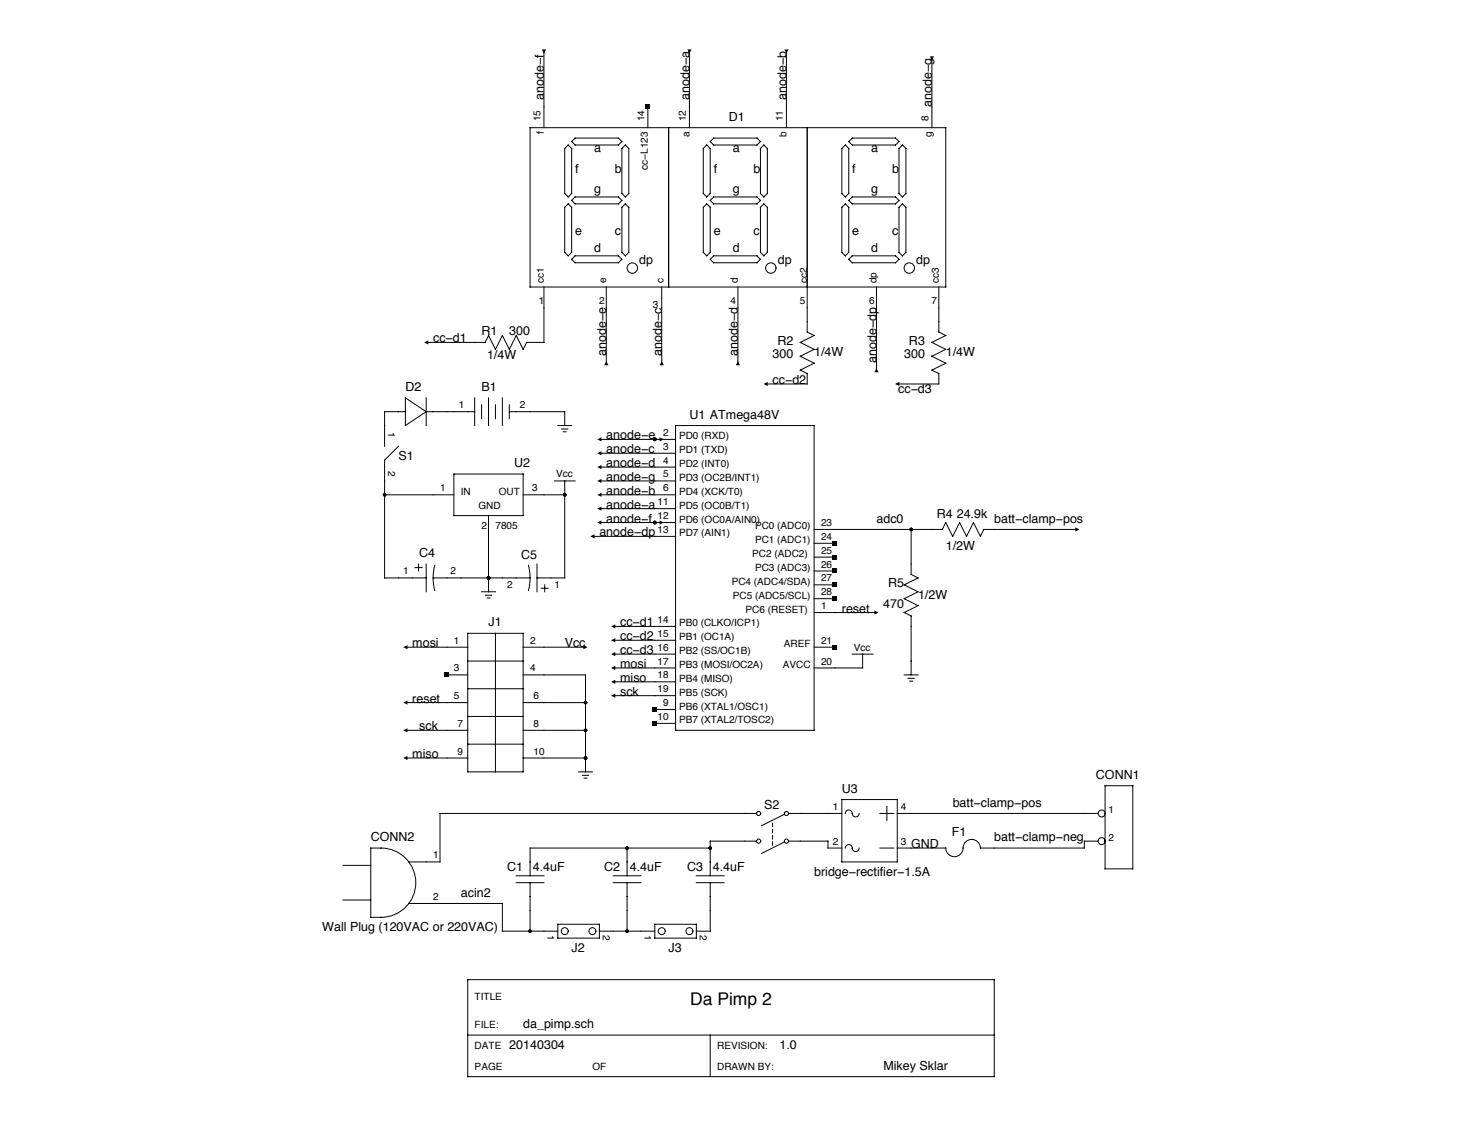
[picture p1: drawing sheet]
<svg xmlns="http://www.w3.org/2000/svg" width="279mm" height="216mm" viewBox="0 0 279 216" stroke-linecap="round" stroke-linejoin="round" font-family="sans-serif">
<g fill="none" stroke="#000" stroke-width=".19">
<path d="M104.1 9.9v14.5M131.9 9.9v14.5M150.5 9.9v14.5M178.3 11.2v13.2M101.4 24.4h79.6v30.5h-79.6zM108.7 27.8l.7 .6v8.6l-.7 .7-.6-.7v-8.6zM108.7 39l.7 .7v8.6l-.7 .7-.6-.7v-8.6zM109.4 38.4l.7-.7h8.2l.7 .7-.7 .6h-8.2zM109.4 27.1l.7-.7h8.2l.7 .7-.7 .7h-8.2zM119 28.4l.7-.6 .6 .6v8.6l-.6 .7-.7-.7zM119.7 39l.6 .7v8.6l-.6 .7-.7-.7v-8.6zM124 20.5v3.9"/>
<path d="M128 24.4v30.5M134.6 28.4l.6-.6 .7 .6v8.6l-.7 .7-.6-.7zM135.2 39l.7 .7v8.6l-.7 .7-.6-.7v-8.6zM135.9 38.4l.7-.7h8.3l.6 .7-.6 .6h-8.3zM135.9 27.1l.7-.7h8.3l.6 .7-.6 .7h-8.3zM145.5 28.4l.7-.6 .7 .6v8.6l-.7 .7-.7-.7zM146.2 39l.7 .7v8.6l-.7 .7-.7-.7v-8.6zM154.5 24.4v39.2l1.3 .6-2.7 1.3 2.7 1.4-2.7 1.3 2.7 1.3-2.7 1.3M161.1 28.4l.7-.6 .6 .6v8.6l-.6 .7-.7-.7zM161.1 39.7l.7-.7 .6 .7v8.6l-.6 .7-.7-.7zM163.1 37.7h8.3l.6 .7-.6 .6h-8.3l-.7-.6zM163.1 26.4h8.3l.6 .7-.6 .7h-8.3l-.7-.7z"/>
<path d="M172 39.7l.7-.7 .7 .7v8.6l-.7 .7-.7-.7zM172 28.4l.7-.6 .7 .6v8.6l-.7 .7-.7-.7zM104.1 54.9v10.6h-3.3l-.7 1.4-1.3-2.7-1.3 2.7-1.4-2.7-1.3 2.7-1.3-2.7-.7 1.3M109.4 49.6l.7-.6h8.2l.7 .6-.7 .7h-8.2zM116 54.9v14.6M126.6 54.9v14.6M135.9 49.6l.7-.6h8.3l.6 .6-.6 .7h-8.3zM141.2 54.9v14.6M163.1 49h8.3l.6 .6-.6 .7h-8.3l-.7-.7zM167.7 54.9v15.9M179.7 54.9v8.7l1.3 .6-2.7 1.3 2.7 1.4-2.7 1.3 2.7 1.3-2.7 1.3M77.6 78.8h-4v6.6"/>
<path d="M77.6 76.1l4 2.7-4 2.6zM81.6 78.8h9.2M81.6 65.5h11.3M81.6 76.1v5.3M90.8 76.1v5.3M92.2 77.5v2.6M93.5 76.1v5.3M94.8 77.5v2.6M96.1 76.1v5.3M97.5 78.8h10.6v2.6M97.5 77.5v2.6M153.1 70.8l1.4 .7"/>
<path d="M154.5 71.5v2h-8M178.3 70.8l1.4 .7M179.7 71.5v2h-8M73.6 94.7h13.3M76.3 85.4l-2.7 2.7v22.5h8M86.9 90.7h13.2v8h-13.2zM93.5 98.7v14.6M100.1 94.7h8M106.1 92.1h4M106.7 81.4h2.7M107.5 82.1h1.2M107.8 82.6h.5"/>
<path d="M108.1 92.1v18.5h-5.3M114.7 94.7h14.6M114.7 84.1h14.6M114.7 86.8h14.6M114.7 89.4h14.6M114.7 92.1h14.6M114.7 97.4h14.6M129.3 81.4h26.5v58.4h-26.5zM79.4 108.6h1.4M80.1 108v1.3M81.6 108v5.3M82.9 110.6h18.5"/>
<path d="M83.2 108.2a9.3 9.3 0 0 0 0 4.8M92.2 113.3h2.6M92.9 113.9h1.2M93.2 114.5h.6M101.1 108.2a9.3 9.3 0 0 1 0 4.8M102.8 108v5.3M103.6 112.6h1.3M104.2 111.9v1.4M113.4 102.7h15.9M114.7 100h14.6M117.4 119.9h11.9M155.8 117.2h11.9"/>
<path d="M155.8 101.3h24.5l.7-1.3 1.3 2.7 1.3-2.7 1.4 2.7 1.3-2.7 1.3 2.7M155.8 104h4M155.8 106.6h4M155.8 109.3h4M155.8 111.9h4M155.8 114.6h4M173 117.2l1.4 .7v11.3M174.4 101.3v8.7l1.3 .6-2.7 1.3 2.7 1.4-2.7 1.3 2.7 1.3-2.7 1.3M206.2 101.3h-17.9l-.7 1.4M77.6 123.9h11.9M77.6 139.8h11.9M77.6 134.5h11.9"/>
<path d="M85.5 129.2h4M89.5 121.2h10.6v26.5h-10.6zM89.5 131.8h10.6M89.5 137.1h10.6M89.5 126.5h10.6M94.8 121.2v26.5M100.1 123.9h11.9M100.1 139.8h11.9M100.1 129.2h11.9v18.5M100.1 134.5h11.9M117.4 127.9h11.9M117.4 122.5h11.9"/>
<path d="M117.4 125.2h11.9M117.4 130.5h11.9M117.4 133.2h11.9M125.3 135.8h4M125.3 138.5h4M155.8 123.9h4M163.1 125.2h4M165.1 125.2v2.7h-9.3M173 129.2h2.7M173.8 129.8h1.2M174.1 130.4h.5M77.6 145.1h11.9"/>
<path d="M89.5 142.4h10.6M100.1 145.1h11.9M110.7 147.7h2.7M111.5 148.4h1.1M111.8 148.9h.5M144.8 155.7h-60.6v9.3h-6M147.8 157.5v.7M147.8 158.7v.7M147.8 159.9v.7M150.1 155.9l-4.4 2.2M150.9 155.7h10.2M161.1 153h10.6v12h-10.6z"/>
<path d="M161.8 155.7a.71 .71 0 0 1 .8-.7 .71 .71 0 0 1 .5 .9 .66 .66 0 0 0 .8 .4 .66 .66 0 0 0 .5-.6M168.4 155.7h2.6M169.7 154.4v2.6M171.7 155.7h38.5M211.5 150.4h5.3v15.9h-5.3zM65.6 165.6h5.4M65.6 172.3h5.4M71 162.3a8.6 8.6 0 0 1 5.5 1.1 6.6 6.6 0 0 1 2.8 7.4 6.6 6.6 0 0 1-6.4 4.8h-1.9zM78.2 172.9h17.9v5.3h10.6M98.8 168.9h5.3M98.8 167.6h5.3M101.4 168.9v9.3"/>
<path d="M106.7 176.9h8v2.7h-8zM114.7 178.2h10.6M117.4 168.9h5.3M117.4 167.6h5.3M120 162.3v5.3M120 168.9v9.3M125.3 176.9h8v2.7h-8zM133.3 168.9h5.3M133.3 167.6h5.3M135.9 168.9v9.3h-2.6M135.9 162.3h-34.5v5.3M144.8 161h-8.9v6.6"/>
<path d="M147.8 161.1v.7M150.1 161.2l-4.4 2.2M150.9 161h7.6v1.3h2.6M161.8 162.3a.71 .71 0 0 1 .8-.6 .71 .71 0 0 1 .5 .9 .66 .66 0 0 0 .8 .4 .66 .66 0 0 0 .5-.7M168.4 162.3h2.6M210.2 161h-2.7v1.3h-19.9a1.66 1.66 0 0 0-1.6-1.6 1.66 1.66 0 0 0-1.7 1.6 1.66 1.66 0 0 1-1.7 1.7 1.66 1.66 0 0 1-1.6-1.7h-9.3M89.5 187.5h100.8v18.6h-100.8zM89.5 198.1h100.8M135.9 198.1v8"/>
<circle cx="121" cy="51.3" r=".99"/>
<circle cx="147.5" cy="51.3" r=".99"/>
<circle cx="174" cy="51.3" r=".99"/>
<circle cx="145.2" cy="155.7" r=".4"/>
<circle cx="150.5" cy="155.7" r=".4"/>
<circle cx="210.8" cy="155.7" r=".66"/>
<circle cx="108.1" cy="178.2" r=".66"/>
<circle cx="113.4" cy="178.2" r=".66"/>
<circle cx="126.6" cy="178.2" r=".66"/>
<circle cx="131.9" cy="178.2" r=".66"/>
<circle cx="145.2" cy="161" r=".4"/>
<circle cx="150.5" cy="161" r=".4"/>
<circle cx="210.8" cy="161" r=".66"/>
</g>
<g fill="#000">
<path d="M103.7 9.5h.8l-.4 .8zM131.5 9.5h.8l-.4 .8zM150.1 9.5h.8l-.4 .8zM177.9 10.8h.8l-.4 .8zM123.6 20.1h.8v.8h-.8zM81.2 65.5l.8-.4v.8zM116 69.1l.4 .8h-.8zM126.6 69.1l.4 .8h-.8zM141.2 69.1l.4 .8h-.8zM146.1 73.5l.8-.4v.8zM167.7 70.4l.4 .8h-.8zM171.3 73.5l.8-.4v.8z"/>
<path d="M114.3 84.1l.8-.4v.8zM114.3 86.8l.8-.4v.7zM114.3 89.4l.8-.4v.8zM114.3 92.1l.8-.4v.8zM114.3 94.7l.8-.4v.8zM114.3 97.4l.8-.4v.8zM114.3 100l.8-.4v.8zM126.2 83.7l.8 .4-.8 .4zM113 102.7l.8-.4v.8zM117 119.9l.7-.4v.8zM126.2 99.6l.8 .4-.8 .4zM159.4 103.6h.8v.8h-.8z"/>
<path d="M159.4 106.2h.8v.8h-.8zM159.4 108.9h.8v.8h-.8zM159.4 111.5h.8v.8h-.8zM159.4 114.2h.8v.8h-.8zM167.3 116.8l.8 .4-.8 .4zM205.8 100.9l.8 .4-.8 .4zM77.2 134.5l.8-.4v.8zM77.2 123.9l.8-.4v.8zM77.2 139.8l.8-.4v.8zM85.1 128.8h.8v.8h-.8zM111.7 123.5l.7 .4-.7 .4zM117 122.5l.7-.4v.8z"/>
<path d="M117 125.2l.7-.4v.8zM117 127.9l.7-.4v.7zM117 130.5l.7-.4v.8zM117 133.2l.7-.4v.8zM124.9 135.4h.8v.8h-.8zM124.9 138.1h.8v.8h-.8zM159.4 123.5h.8v.8h-.8zM77.2 145.1l.8-.4v.8z"/>
<circle cx="73.6" cy="94.7" r=".33"/>
<circle cx="108.1" cy="94.7" r=".33"/>
<circle cx="125.3" cy="84.1" r=".33"/>
<circle cx="93.5" cy="110.6" r=".33"/>
<circle cx="125.3" cy="100" r=".33"/>
<circle cx="174.4" cy="101.3" r=".33"/>
<circle cx="112.1" cy="139.8" r=".33"/>
<circle cx="112.1" cy="134.5" r=".33"/>
<circle cx="112.1" cy="145.1" r=".33"/>
<circle cx="101.4" cy="178.2" r=".33"/>
<circle cx="120" cy="178.2" r=".33"/>
<circle cx="120" cy="162.3" r=".33"/>
<circle cx="135.9" cy="162.3" r=".33"/>
</g>
<text font-size="3.4" x="132.1" y="192.4">Da Pimp 2</text>
<g font-size="2.4">
<text x="104.1" y="19.1" transform="rotate(-90 104.1 19.1)">anode−f</text>
<text x="131.9" y="19.1" transform="rotate(-90 131.9 19.1)">anode−a</text>
<text x="139.5" y="23.1">D1</text>
<text x="150.5" y="19.1" transform="rotate(-90 150.5 19.1)">anode−b</text>
<text x="178.3" y="20.5" transform="rotate(-90 178.3 20.5)">anode−g</text>
<text x="113.7" y="29.1">a</text>
<text x="140.2" y="29.1">a</text>
<text x="166.7" y="29.1">a</text>
<text x="110.1" y="33.1">f</text>
<text x="117.7" y="33.1">b</text>
<text x="136.6" y="33.1">f</text>
<text x="144.2" y="33.1">b</text>
<text x="163.1" y="33.1">f</text>
<text x="170.7" y="33.1">b</text>
<text x="113.7" y="37">g</text>
<text x="140.2" y="37">g</text>
<text x="166.7" y="37">g</text>
<text x="110.1" y="45">e</text>
<text x="117.7" y="45">c</text>
<text x="136.6" y="45">e</text>
<text x="144.2" y="45">c</text>
<text x="163.1" y="45">e</text>
<text x="170.7" y="45">c</text>
<text x="113.7" y="48.3">d</text>
<text x="122.3" y="50.6">dp</text>
<text x="140.2" y="48.3">d</text>
<text x="148.8" y="50.6">dp</text>
<text x="166.7" y="48.3">d</text>
<text x="175.4" y="50.6">dp</text>
<text x="82.9" y="65.5">cc−d1</text>
<text x="92.2" y="64.2">R1</text>
<text x="97.5" y="64.2">300</text>
<text x="148.8" y="65.9">R2</text>
<text x="174" y="65.9">R3</text>
<text x="93.2" y="68.6">1/4W</text>
<text x="116" y="68.2" transform="rotate(-90 116 68.2)">anode−e</text>
<text x="126.6" y="68.2" transform="rotate(-90 126.6 68.2)">anode−c</text>
<text x="141.2" y="68.2" transform="rotate(-90 141.2 68.2)">anode−d</text>
<text x="147.8" y="68.6">300</text>
<text x="155.8" y="68.2">1/4W</text>
<text x="167.7" y="69.5" transform="rotate(-90 167.7 69.5)">anode−dp</text>
<text x="173" y="68.6">300</text>
<text x="181" y="68.2">1/4W</text>
<text x="77.6" y="74.8">D2</text>
<text x="92.2" y="74.8">B1</text>
<text x="147.8" y="73.5">cc−d2</text>
<text x="171.9" y="75.2">cc−d3</text>
<text x="131.9" y="80.1">U1 ATmega48V</text>
<text x="76.3" y="88.1">S1</text>
<text x="98.4" y="89.4">U2</text>
<text x="116" y="84.1">anode−e</text>
<text x="116" y="86.8">anode−c</text>
<text x="116" y="89.4">anode−d</text>
<text x="116" y="92.1">anode−g</text>
<text x="116" y="94.7">anode−b</text>
<text x="116" y="97.4">anode−a</text>
<text x="116" y="100">anode−f</text>
<text x="167.7" y="100">adc0</text>
<text x="179.3" y="99.1">R4 24.9k</text>
<text x="190.3" y="100">batt−clamp−pos</text>
<text x="80.2" y="106.6">C4</text>
<text x="99.7" y="107.1">C5</text>
<text x="114.7" y="102.7">anode−dp</text>
<text x="181" y="105.3">1/2W</text>
<text x="170" y="112.3">R5</text>
<text x="93.5" y="119.9">J1</text>
<text x="118.7" y="119.9">cc−d1</text>
<text x="161.1" y="117.2">reset</text>
<text x="169" y="116.3">470</text>
<text x="175.7" y="114.6">1/2W</text>
<text x="78.9" y="123.9">mosi</text>
<text x="108.1" y="123.9">Vcc</text>
<text x="118.7" y="122.5">cc−d2</text>
<text x="118.7" y="125.2">cc−d3</text>
<text x="118.7" y="127.9">mosi</text>
<text x="118.7" y="130.5">miso</text>
<text x="78.9" y="134.5">reset</text>
<text x="118.7" y="133.2">sck</text>
<text x="80.2" y="139.8">sck</text>
<text x="78.9" y="145.1">miso</text>
<text x="209.7" y="149.1">CONN1</text>
<text x="146.2" y="154.8">S2</text>
<text x="161.1" y="151.7">U3</text>
<text x="182.3" y="154.4">batt−clamp−pos</text>
<text x="71" y="161">CONN2</text>
<text x="182.2" y="160.1">F1</text>
<text x="190.3" y="161">batt−clamp−neg</text>
<text x="97.1" y="166.7">C1</text>
<text x="102" y="166.7">4.4uF</text>
<text x="115.6" y="166.7">C2</text>
<text x="120.5" y="166.7">4.4uF</text>
<text x="131.5" y="166.7">C3</text>
<text x="136.4" y="166.7">4.4uF</text>
<text x="155.8" y="167.6">bridge−rectifier−1.5A</text>
<text x="174.4" y="162.3">GND</text>
<text x="88.2" y="171.6">acin2</text>
<text x="61.7" y="178.2">Wall Plug (120VAC or 220VAC)</text>
<text x="109.4" y="182.2">J2</text>
<text x="128" y="182.2">J3</text>
<text x="100.1" y="196.8">da_pimp.sch</text>
<text x="97.5" y="200.8">20140304</text>
<text x="149.2" y="200.8">1.0</text>
<text x="169.1" y="204.7">Mikey Sklar</text>
</g>
<g font-size="1.9">
<text x="103.4" y="23.2" transform="rotate(-90 103.4 23.2)">15</text>
<text x="123.3" y="23.2" transform="rotate(-90 123.3 23.2)">14</text>
<text x="131.3" y="23.2" transform="rotate(-90 131.3 23.2)">12</text>
<text x="149.8" y="23.2" transform="rotate(-90 149.8 23.2)">11</text>
<text x="177.7" y="23.2" transform="rotate(-90 177.7 23.2)">8</text>
<text x="104.1" y="25.7" transform="rotate(-90 104.1 25.7)">f</text>
<text x="131.9" y="26.2" transform="rotate(-90 131.9 26.2)">a</text>
<text x="150.5" y="26.2" transform="rotate(-90 150.5 26.2)">b</text>
<text x="178.3" y="26.2" transform="rotate(-90 178.3 26.2)">g</text>
<text x="124" y="32.5" transform="rotate(-90 124 32.5)">cc−L123</text>
<text x="103.1" y="58.2">1</text>
<text x="104.1" y="54.2" transform="rotate(-90 104.1 54.2)">cc1</text>
<text x="114.6" y="58.3">2</text>
<text x="116" y="54.2" transform="rotate(-90 116 54.2)">e</text>
<text x="124.9" y="58.9">3</text>
<text x="127" y="54.1" transform="rotate(-90 127 54.1)">c</text>
<text x="139.8" y="58.3">4</text>
<text x="141.2" y="54.2" transform="rotate(-90 141.2 54.2)">d</text>
<text x="153.1" y="58.2">5</text>
<text x="154.5" y="54.2" transform="rotate(-90 154.5 54.2)">cc2</text>
<text x="166.3" y="58.3">6</text>
<text x="167.7" y="54.2" transform="rotate(-90 167.7 54.2)">dp</text>
<text x="178.3" y="58.2">7</text>
<text x="179.7" y="54.2" transform="rotate(-90 179.7 54.2)">cc3</text>
<text x="74.3" y="82.8" transform="rotate(90 74.3 82.8)">1</text>
<text x="87.8" y="78.1">1</text>
<text x="99.5" y="78.1">2</text>
<text x="126.9" y="83.4">2</text>
<text x="126.9" y="86.1">3</text>
<text x="126.9" y="88.7">4</text>
<text x="129.9" y="84.1">PD0 (RXD)</text>
<text x="129.9" y="86.8">PD1 (TXD)</text>
<text x="129.9" y="89.4">PD2 (INT0)</text>
<text x="74.3" y="90.1" transform="rotate(90 74.3 90.1)">2</text>
<text x="84.2" y="94">1</text>
<text x="88.2" y="94.7">IN</text>
<text x="95.5" y="94.7">OUT</text>
<text x="101.8" y="94">3</text>
<text x="106.4" y="91.4">Vcc</text>
<text x="126.9" y="91.4">5</text>
<text x="126.9" y="94">6</text>
<text x="129.9" y="92.1">PD3 (OC2B/INT1)</text>
<text x="129.9" y="94.7">PD4 (XCK/T0)</text>
<text x="91.6" y="97.3">GND</text>
<text x="92.2" y="101.3">2</text>
<text x="94.8" y="101.3">7805</text>
<text x="125.8" y="96.7">11</text>
<text x="125.8" y="99.3">12</text>
<text x="125.8" y="102">13</text>
<text x="129.9" y="97.4">PD5 (OC0B/T1)</text>
<text x="129.9" y="100">PD6 (OC0A/AIN0)</text>
<text x="144.5" y="101.3">PC0 (ADC0)</text>
<text x="157.1" y="100.7">23</text>
<text x="129.9" y="102.7">PD7 (AIN1)</text>
<text x="144" y="106.6">PC2 (ADC2)</text>
<text x="144.5" y="104">PC1 (ADC1)</text>
<text x="157.1" y="103.3">24</text>
<text x="157.1" y="106">25</text>
<text x="77.2" y="110">1</text>
<text x="86.2" y="110">2</text>
<text x="97.1" y="112.6">2</text>
<text x="106.1" y="112.6">1</text>
<text x="140" y="111.9">PC4 (ADC4/SDA)</text>
<text x="144.5" y="109.3">PC3 (ADC3)</text>
<text x="157.1" y="108.6">26</text>
<text x="157.1" y="111.3">27</text>
<text x="157.1" y="113.9">28</text>
<text x="125.8" y="119.2">14</text>
<text x="129.9" y="119.9">PB0 (CLKO/ICP1)</text>
<text x="140.2" y="114.6">PC5 (ADC5/SCL)</text>
<text x="142.7" y="117.2">PC6 (RESET)</text>
<text x="157.1" y="116.6">1</text>
<text x="86.9" y="123.2">1</text>
<text x="101.4" y="123.2">2</text>
<text x="125.8" y="121.9">15</text>
<text x="125.8" y="124.5">16</text>
<text x="129.9" y="122.5">PB1 (OC1A)</text>
<text x="129.9" y="125.2">PB2 (SS/OC1B)</text>
<text x="150" y="123.9">AREF</text>
<text x="157.1" y="123.2">21</text>
<text x="163.4" y="124.5">Vcc</text>
<text x="86.9" y="128.5">3</text>
<text x="101.4" y="128.5">4</text>
<text x="125.8" y="127.2">17</text>
<text x="125.8" y="129.8">18</text>
<text x="129.9" y="127.9">PB3 (MOSI/OC2A)</text>
<text x="129.9" y="130.5">PB4 (MISO)</text>
<text x="149.8" y="127.9">AVCC</text>
<text x="157.1" y="127.2">20</text>
<text x="86.9" y="133.8">5</text>
<text x="102.1" y="133.8">6</text>
<text x="125.8" y="137.8">10</text>
<text x="125.8" y="132.5">19</text>
<text x="126.9" y="135.1">9</text>
<text x="129.9" y="133.2">PB5 (SCK)</text>
<text x="129.9" y="135.8">PB6 (XTAL1/OSC1)</text>
<text x="87.5" y="139.1">7</text>
<text x="102.1" y="139.1">8</text>
<text x="129.9" y="138.5">PB7 (XTAL2/TOSC2)</text>
<text x="87.5" y="144.4">9</text>
<text x="102.1" y="144.4">10</text>
<text x="159.4" y="155">1</text>
<text x="172.4" y="155">4</text>
<text x="212.1" y="155.7">1</text>
<text x="159.4" y="161.7">2</text>
<text x="172.4" y="161.7">3</text>
<text x="212.1" y="161">2</text>
<text x="82.9" y="164.3">1</text>
<text x="82.9" y="172.3">2</text>
<text x="104.8" y="178.9" transform="rotate(90 104.8 178.9)">1</text>
<text x="115.4" y="178.9" transform="rotate(90 115.4 178.9)">2</text>
<text x="123.3" y="178.9" transform="rotate(90 123.3 178.9)">1</text>
<text x="133.9" y="178.9" transform="rotate(90 133.9 178.9)">2</text>
<text x="90.8" y="191.5">TITLE</text>
<text x="90.8" y="196.8">FILE:</text>
<text x="90.8" y="200.8">DATE</text>
<text x="137.2" y="200.8">REVISION:</text>
<text x="90.8" y="204.7">PAGE</text>
<text x="113.4" y="204.7">OF</text>
<text x="137.2" y="204.7">DRAWN BY:</text>
</g>
</svg>
